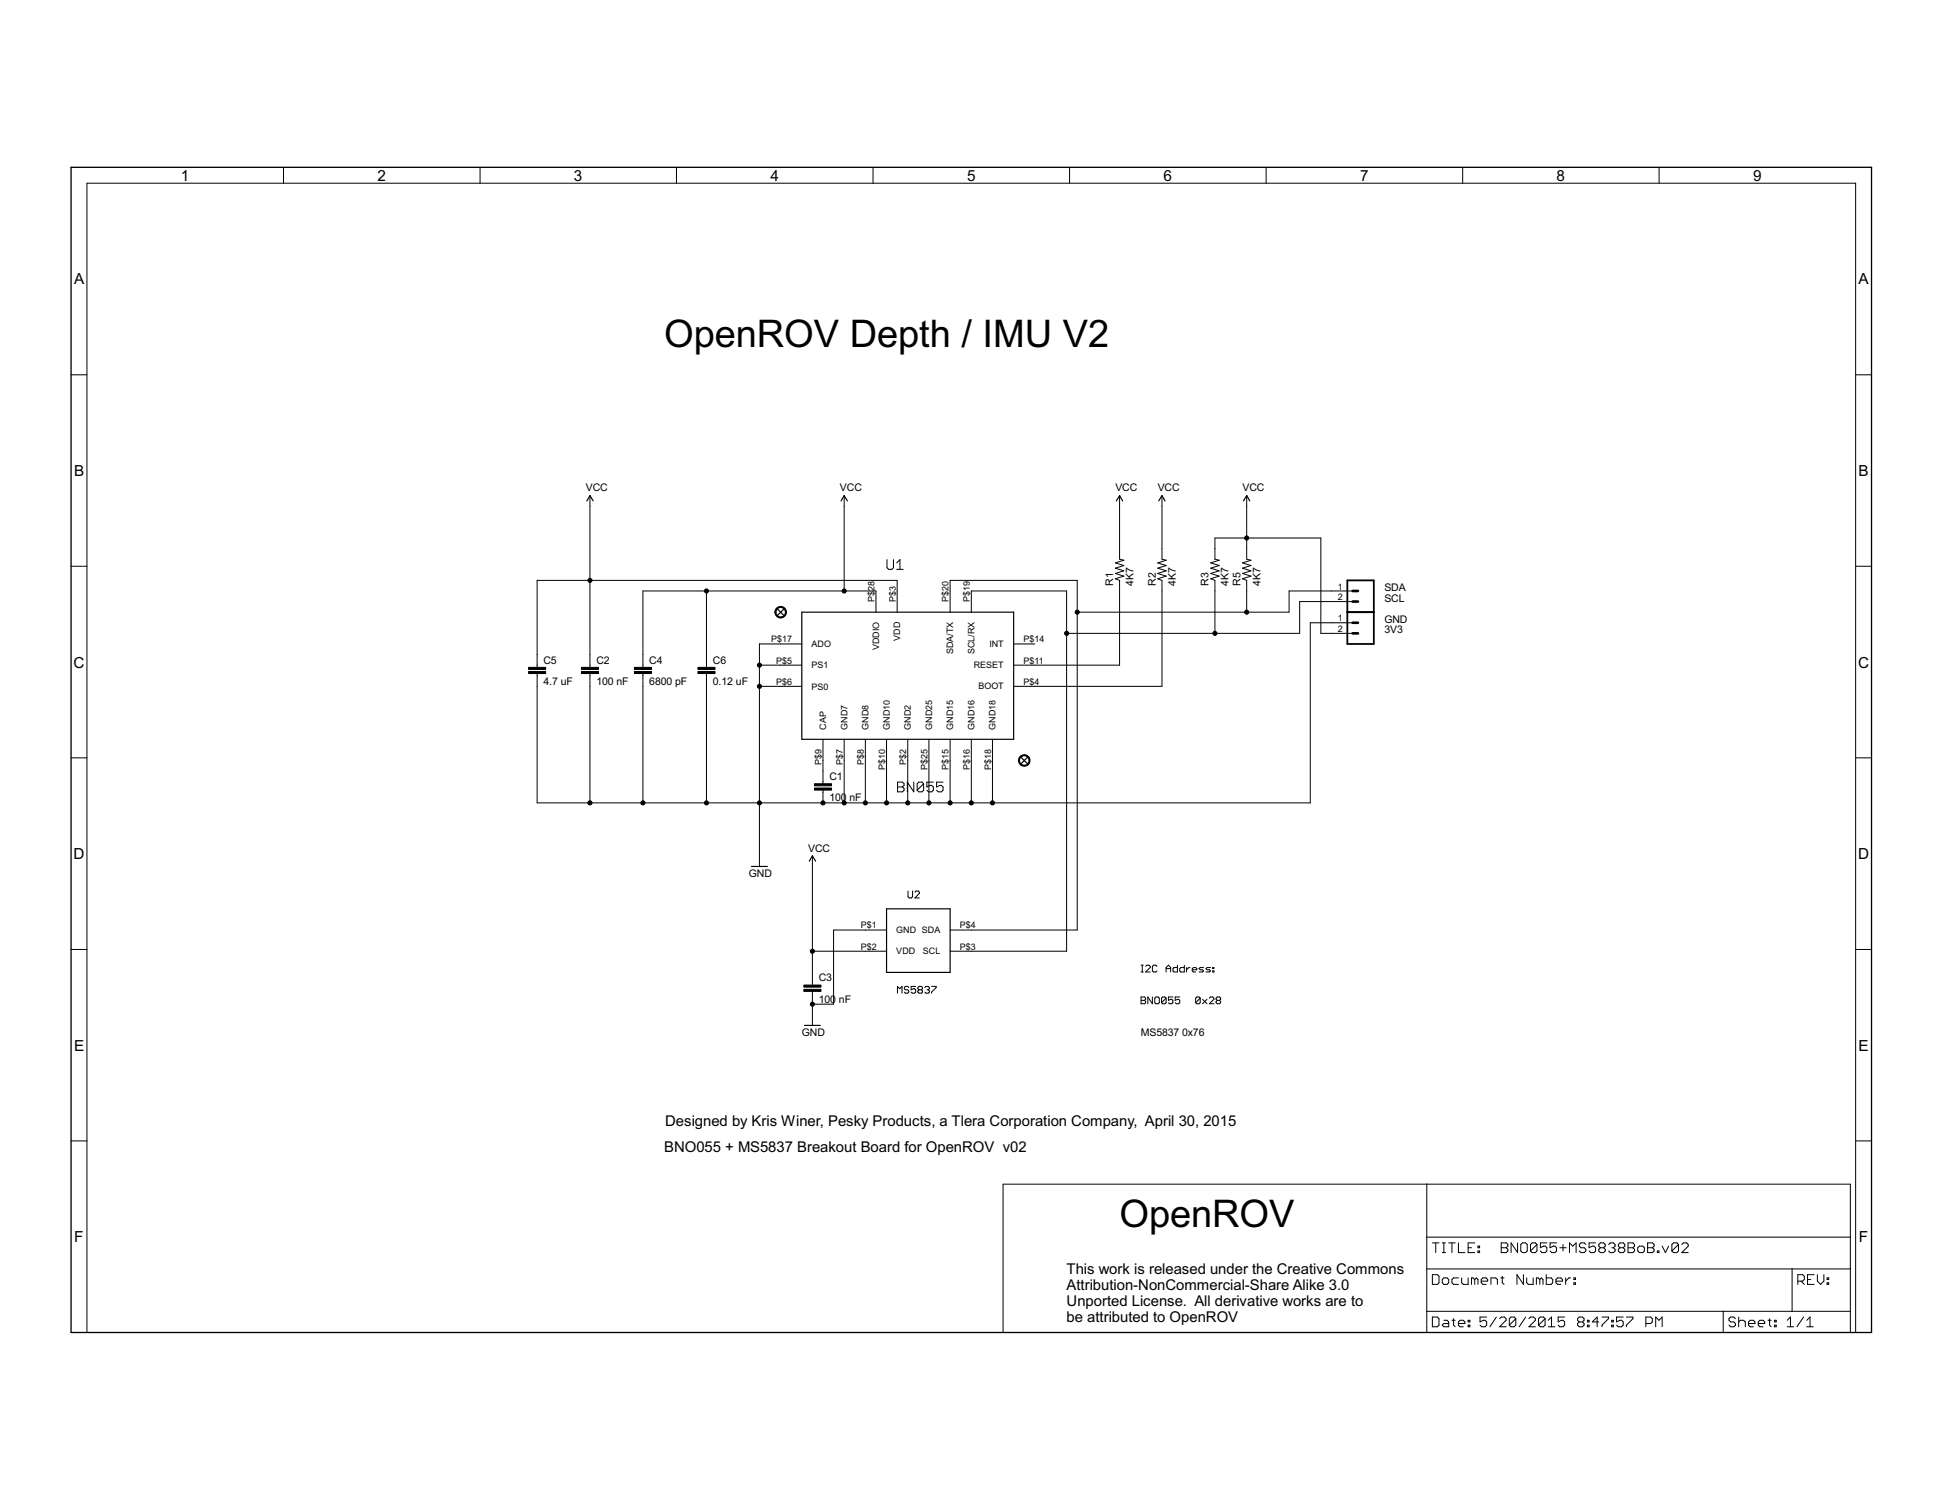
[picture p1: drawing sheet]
<svg xmlns="http://www.w3.org/2000/svg" width="279mm" height="216mm" viewBox="0 0 279 216" stroke-linecap="round" stroke-linejoin="round" font-family="sans-serif">
<g fill="none" stroke="#000" stroke-width=".14">
<path d="M40.8 24.1v2.3M69.1 24.1v2.3M97.3 24.1v2.3M125.6 24.1v2.3M153.9 24.1v2.3M182.2 24.1v2.3M210.4 24.1v2.3M238.7 24.1v2.3M10.2 53.9h2.3M267 53.9h2.3M84.9 71.3v24.7M121.5 71.3v13.7"/>
<path d="M161.1 71.3v9.1l.6 .2-1.2 .4 1.2 .3-1.2 .4 1.2 .4-1.2 .4 1.2 .4-1.2 .3 .6 .3v12.2h-15.3M167.2 71.3v9.1l.6 .2-1.2 .4 1.2 .3-1.2 .4 1.2 .4-1.2 .4 1.2 .4-1.2 .3 .6 .3v15.2h-21.4M179.4 71.3v9.1l.6 .2-1.2 .4 1.2 .3-1.2 .4 1.2 .4-1.2 .4 1.2 .4-1.2 .3 .6 .3v4.6M10.2 81.4h2.3M84.9 96.9v18.6M92.5 96.9v18.6M101.6 85v11M101.6 96.9v18.6M109.3 98.7h6.1M109.3 95.7h6.1M115.4 92.6h-6.1v32M126 88.1v-3.1h-33.5v11"/>
<path d="M127.6 80.5v1.2l.2 .2h.5l.2-.2v-1.2M129 81.9h.9M129 81l.5-.5v1.4M129.1 88.1v-4.6h-51.8v12.5M136.7 88.1v-4.6h18.3v50.3h-18.3M139.7 88.1v-3.1h13.8v51.8h-16.8M145.8 92.6h3.1M174.8 91.1v-7.6l-.6-.3 1.2-.3-1.2-.4 1.2-.4-1.2-.4 1.2-.4-1.2-.3 1.2-.4-.6-.2v-3h15.2v13.7h4.6M194.6 85h-9.1v3.1h-30.5M194.6 86.5h-7.6v4.6h-33.5M194.6 89.6h-6.1v25.9h-111.2v-18.6M267 81.4h2.3"/>
<path d="M10.2 109h2.3M118.4 106.3v6.4M118.4 113.6v1.9M121.5 106.3v9.2M124.5 106.3v9.2M127.6 106.3v9.2M129.1 112.5h.7l.3 .2v.3l-.3 .2 .3 .2v.3l-.3 .2h-.7zM129.1 113.2h.7M130.6 106.3v9.2M131.5 112.5v1.4l-1-1.4v1.4M132.9 112.7l-.2-.2h-.5l-.2 .2v1M132.9 112.7v1l-.2 .2h-.5l-.2-.2"/>
<path d="M132.9 112.7l-.9 1M133.6 106.3v9.2M134.3 112.5h-1v.7l.5-.2h.2l.3 .2v.5l-.3 .2h-.4l-.3-.2M135.7 112.5h-1v.7l.5-.2h.2l.3 .2v.5l-.3 .2h-.4l-.3-.2M136.7 106.3v9.2M139.7 106.3v9.2M142.8 106.3v9.2M267 109h2.3M10.2 136.6h2.3M116.9 123.1v18.6M116.9 136.8h10.7M127.6 133.8h-7.7v10.6h-3"/>
<path d="M130.6 128.2v.8l.2 .2h.3l.2-.2v-.8M131.6 128.3l.2-.1h.3l.2 .1v.2l-.7 .7h.7M164.2 139.8h.3M164.2 138.8h.3M164.3 138.8v1M164.8 139l.2-.2h.3l.2 .2v.2l-.7 .6h.7M166.5 139l-.2-.2h-.3l-.2 .2v.7l.2 .1h.3l.2-.1M167.8 139.8v-.6l.3-.4 .3 .4v.6M167.8 139.3h.6M169.4 138.8v1h-.5l-.1-.1v-.4l.1-.1h.5M170.4 138.8v1h-.5l-.2-.1v-.4l.2-.1h.5M170.7 139.2v.6"/>
<path d="M171.2 139.2h-.2l-.3 .3M171.5 139.5h.7v-.2l-.2-.1h-.3l-.2 .1v.4l.2 .1h.3M173.2 139.2h-.5l-.2 .1 .2 .2h.3l.2 .2-.2 .1h-.5M174.2 139.2h-.5l-.2 .1 .2 .2h.3l.2 .2-.2 .1h-.5M174.5 139.7h.1v.1h-.1zM174.5 139.2h.1v.1h-.1zM267 136.6h2.3M116.9 142.6v4.9M129.1 142.9v-1l.4 .3 .3-.3v1M130.7 142l-.1-.1h-.3l-.2 .3 .2 .2h.3l.1 .3-.1 .2h-.3l-.2-.2M131.7 141.9h-.6v.5l.5-.2 .1 .2v.3l-.1 .2h-.3l-.2-.2M132.2 142.4l-.1-.2v-.2l.1-.1h.4l.1 .1-.1 .4"/>
<path d="M132.2 142.4h.4M132.2 142.4l-.1 .1v.2l.1 .2h.4l.1-.2-.1-.3M133.1 142l.1-.1h.3l.2 .1v.2l-.2 .2M133.4 142.4h.1M133.5 142.4l.2 .1v.2l-.2 .2h-.3l-.1-.2M134 141.9h.7v.1l-.7 .7v.2M164.2 143.4h.5l.1 .2v.1l-.1 .2 .1 .2v.1l-.1 .2h-.5zM164.2 143.9h.5M165.8 143.4v1l-.7-1v1M166.3 143.4h.3l.2 .2v.6l-.2 .2h-.3l-.2-.2v-.6zM167.8 143.6v.6l-.2 .2h-.3l-.2-.2M167.8 143.6l-.2-.2h-.3l-.2 .2v.6"/>
<path d="M167.8 143.6l-.7 .6M168.7 143.4h-.6v.5l.3-.2 .3 .2v.3l-.1 .2h-.3l-.2-.2M169.7 143.4h-.6v.5l.5-.2 .1 .2v.3l-.1 .2h-.4l-.1-.2M172.7 143.6l-.2-.2h-.3l-.2 .2v.6M172.7 143.6v.6l-.2 .2h-.3l-.2-.2M172.7 143.6l-.7 .6M173 143.7l.7 .7M173.7 143.7l-.7 .7M174 143.6l.2-.2h.3l.1 .2v.1l-.6 .7h.6M175.1 143.9l-.1 .2v.1l.1 .2h.4l.1-.2v-.1l-.1-.2M175.1 143.9l-.1-.2v-.1l.1-.2h.4l.1 .2v.1l-.1 .2M175.1 143.9h.4"/>
<path d="M10.2 164.1h2.3M144.3 170.3h121.9v21.4h-121.9zM205.3 170.3v21.4M205.3 177.9h60.9M206.1 178.8h.9M206.6 178.8v1.4M207.5 178.8h.5M207.7 178.8v1.4M208.4 178.8h1M208.9 178.8v1.4M209.8 178.8v1.4h1M211.2 179.5h.5"/>
<path d="M212.2 178.8h-1v1.4h1M212.6 179.9h.3v.3h-.3zM212.6 179.2h.3v.3h-.3zM216 178.8h.7l.2 .2v.2l-.2 .3 .2 .2v.2l-.2 .3h-.7zM216 179.5h.7M218.3 178.8v1.4l-.9-1.4v1.4M219 178.8h.5l.2 .2v.9l-.2 .3h-.5l-.2-.3v-.9zM221.1 179l-.2-.2h-.5l-.2 .2v.9M221.1 179v.9l-.2 .3h-.5l-.2-.3M221.1 179l-.9 .9M222.5 178.8h-.9v.7l.5-.3h.2l.2 .3v.4l-.2 .3h-.5l-.2-.3M223.9 178.8h-.9v.7l.5-.3h.2l.2 .3v.4l-.2 .3h-.5l-.2-.3"/>
<path d="M224.4 179.5h.9M224.9 179v.9M228.2 179l-.3-.2h-.4l-.3 .2v.2l.3 .3h.4l.3 .2v.2l-.3 .3h-.4l-.3-.3M229.6 178.8h-1v.7l.5-.3h.2l.3 .3v.4l-.3 .3h-.4l-.3-.3M230.3 179.5l-.3-.3v-.2l.3-.2h.4l.2 .2v.2l-.2 .3M230.3 179.5l-.3 .2v.2l.3 .3h.4l.2-.3v-.2l-.2-.2M230.3 179.5h.4M231.4 179l.3-.2h.4l.3 .2v.2l-.3 .3M231.9 179.5h.2M232.1 179.5l.3 .2v.2l-.3 .3h-.4l-.3-.3M233.1 179.5l-.3-.3v-.2l.3-.2h.4l.3 .2v.2l-.3 .3M233.1 179.5l-.3 .2v.2l.3 .3h.4l.3-.3v-.2l-.3-.2"/>
<path d="M233.1 179.5h.4M234.2 178.8h.7l.3 .2v.2l-.3 .3 .3 .2v.2l-.3 .3h-.7zM234.2 179.5h.7M235.6 179.5l.3-.3h.4l.3 .3v.4l-.3 .3h-.4l-.3-.3zM237 178.8h.7l.3 .2v.2l-.3 .3 .3 .2v.2l-.3 .3h-.7zM237 179.5h.7M238.4 179.9h.3v.3h-.3zM239.1 179.2l.5 1 .5-1M241.5 179l-.2-.2h-.5l-.3 .2v.9M241.5 179v.9l-.2 .3h-.5l-.3-.3M241.5 179l-1 .9M242 179l.2-.2h.5l.2 .2v.2l-.9 1h.9"/>
<path d="M267 164.1h2.3M12.5 191.7v-165.3h254.5v165.3M205.3 182.5h60.9M205.3 188.6h60.9M206.1 183.3h.7l.2 .3v.9l-.2 .2h-.7zM206.1 189.4h.7l.2 .3v.9l-.2 .2h-.7zM207.5 184l.2-.2h.5l.2 .2v.5l-.2 .2h-.5l-.2-.2zM207.5 180.2h.5M207.7 189.9h.5l.2 .2v.7h-.7l-.2-.2 .2-.2h.7M208.9 189.9h.5M209.1 189.7v.9l.3 .2M209.8 190.4h1v-.3l-.3-.2h-.4l-.3 .2v.5l.3 .2h.4"/>
<path d="M209.8 183.8h-.7l-.2 .2v.5l.2 .2h.7M210.3 183.8v.7l.2 .2h.7v-.9M211.2 190.6h.3v.2h-.3zM211.2 189.9h.3v.2h-.3zM212.2 184l-.3-.2h-.2v.9M212.2 184l.2-.2 .2 .2v.7M212.2 184v.7M213.1 184.3h.9v-.3l-.2-.2h-.5l-.2 .2v.5l.2 .2h.5M213.9 189.4h-1v.7l.5-.2h.3l.2 .2v.5l-.2 .2h-.5l-.3-.2M214.5 184.7v-.9h.7l.2 .2v.7M215.3 189.4l-.9 1.4M215.8 189.7l.2-.3h.5l.2 .3v.2l-.9 .9h.9"/>
<path d="M215.9 183.8h.5M216.1 183.6v.9l.3 .2M218.1 189.7v.9l-.3 .2h-.4l-.3-.2M218.1 189.7l-.3-.3h-.4l-.3 .3v.9M218.1 189.7l-1 .9M219.2 183.3v1.4l-1-1.4v1.4M219.5 189.4l-.9 1.4M219.6 183.8v.7l.3 .2h.7v-.9M220 189.7l.2-.3h.5l.2 .3v.2l-.9 .9h.9M221.5 184l-.2-.2h-.3v.9M221.5 184v.7M221.5 184l.3-.2 .2 .2v.7"/>
<path d="M222.3 189.7v.9l-.2 .2h-.5l-.2-.2M222.3 189.7l-.2-.3h-.5l-.2 .3v.9M222.3 189.7l-.9 .9M222.5 183.3v1.4h.7l.2-.2v-.5l-.2-.2h-.7M222.8 190.8h.9M222.8 189.9l.4-.5v1.4M223.9 184.3h.9v-.3l-.2-.2h-.5l-.2 .2v.5l.2 .2h.5M225.1 189.4h-.9v.7l.4-.2h.3l.2 .2v.5l-.2 .2h-.5l-.2-.2M225.3 183.8v.9M225.8 180.2v-1.4l.5 .4 .5-.4v1.4M226 183.8h-.3l-.4 .5M226.4 184.5h.3v.2h-.3z"/>
<path d="M226.4 183.8h.3v.2h-.3zM227.2 190.1l-.2 .3v.2l.2 .2h.5l.2-.2v-.2l-.2-.3M227.2 190.1l-.2-.2v-.2l.2-.3h.5l.2 .3v.2l-.2 .2M227.2 190.1h.5M228.4 190.6h.2v.2h-.2zM228.4 189.9h.2v.2h-.2zM230 190.1h-.9l.7-.7v1.4M230.5 189.4h.9v.3l-.9 .9v.2M231.9 190.6h.2v.2h-.2zM231.9 189.9h.2v.2h-.2zM233.5 189.4h-.9v.7l.4-.2h.3l.2 .2v.5l-.2 .2h-.5l-.2-.2M234 189.4h.9v.3l-.9 .9v.2"/>
<path d="M236.8 190.4h.7l.2-.3v-.4l-.2-.3h-.7v1.4M238.2 190.8v-1.4l.5 .5 .4-.5v1.4M247.9 188.6v3.1M249.7 189.7l-.3-.3h-.4l-.2 .3v.2l.2 .2h.4l.3 .3v.2l-.3 .2h-.4l-.2-.2M250.1 190.1l.3-.2h.5l.2 .2v.7M250.1 189.4v1.4M251.6 190.4h.9v-.3l-.2-.2h-.5l-.2 .2v.5l.2 .2h.5M253 190.4h.9v-.3l-.2-.2h-.5l-.2 .2v.5l.2 .2h.5M254.4 189.9h.4M254.6 189.7v.9l.2 .2M255.3 190.6h.2v.2h-.2zM255.3 189.9h.2v.2h-.2z"/>
<path d="M257.1 190.8h1M257.1 189.9l.5-.5v1.4M257.8 182.5v6.1M258.7 184.3h.7l.2-.3v-.4l-.2-.3h-.7v1.4M259.1 184.3l.5 .4M259.5 189.4l-1 1.4M259.9 190.8h1M259.9 189.9l.5-.5v1.4M260.1 184h.4M261 183.3h-.9v1.4h.9M261.5 183.3v1l.4 .4 .5-.4v-1M262.9 184.5h.2v.2h-.2z"/>
<path d="M262.9 183.8h.2v.2h-.2z"/>
</g>
<g fill="none" stroke="#000" stroke-width=".17">
<path d="M84.4 72.1l.5-.8 .4 .8M121 72.1l.5-.8 .4 .8M160.6 72.1l.5-.8 .4 .8M166.7 72.1l.5-.8 .4 .8M178.9 72.1l.5-.8 .4 .8M111.9 87.6l.9 .9M112.8 87.6l-.9 .9M115.4 88.1h30.4v18.2h-30.4zM146.9 108.9l.9 1M147.8 108.9l-.9 1M108.1 124.6h2.3M116.4 123.9l.5-.8 .4 .8"/>
<path d="M127.6 130.7h9.1v9.2h-9.1zM115.7 147.5h2.3"/>
</g>
<path d="M76.1 96.6h2.4v.3h-2.4zM76.1 96h2.4v.3h-2.4zM83.7 96.6h2.4v.3h-2.4zM83.7 96h2.4v.3h-2.4zM91.3 96.6h2.4v.3h-2.4zM91.3 96h2.4v.3h-2.4zM100.4 96.6h2.5v.3h-2.5zM100.4 96h2.5v.3h-2.5zM117.2 113.3h2.4v.3h-2.4zM117.2 112.7h2.4v.3h-2.4zM115.7 142.3h2.4v.3h-2.4zM115.7 141.7h2.4v.3h-2.4z" fill="#000" stroke="#000" stroke-width=".14"/>
<path d="M193.8 83.5h3.9v9.1h-3.9zM193.8 88.1h3.9" fill="none" stroke="#000" stroke-width=".25"/>
<path d="M194.6 86.5h.8M194.6 85h.8M194.6 91.1h.8M194.6 89.6h.8" fill="none" stroke="#000" stroke-width=".38"/>
<g fill="#000" stroke="#000" stroke-width=".14">
<path d="M111.7 87.5a.83 .83 0 0 1 1.3 .1 .83 .83 0 0 1-.4 1.2 .83 .83 0 0 1-1.1-.7h.1a.68 .68 0 0 1 1-.7 .68 .68 0 0 1 .2 1.1 .68 .68 0 0 1-1.1-.2l-.1-.2h-.1z" fill-rule="evenodd"/>
<path d="M146.7 108.9a.84 .84 0 0 1 1.4 .1 .84 .84 0 0 1-.5 1.2 .84 .84 0 0 1-1.1-.8h.2a.69 .69 0 0 1 1-.6 .69 .69 0 0 1 .1 1.2 .69 .69 0 0 1-1.1-.4v-.2h-.2z" fill-rule="evenodd"/>
<circle cx="179.4" cy="77.4" r=".3"/>
<circle cx="84.9" cy="83.5" r=".3"/>
<circle cx="101.6" cy="85" r=".3"/>
<circle cx="109.3" cy="95.7" r=".3"/>
<circle cx="109.3" cy="98.7" r=".3"/>
<circle cx="121.5" cy="85" r=".3"/>
<circle cx="153.5" cy="91.1" r=".3"/>
<circle cx="155" cy="88.1" r=".3"/>
<circle cx="174.8" cy="91.1" r=".3"/>
<circle cx="179.4" cy="88.1" r=".3"/>
<circle cx="84.9" cy="115.5" r=".3"/>
<circle cx="92.5" cy="115.5" r=".3"/>
<circle cx="101.6" cy="115.5" r=".3"/>
<circle cx="109.3" cy="115.5" r=".3"/>
<circle cx="118.4" cy="115.5" r=".3"/>
<circle cx="121.5" cy="115.5" r=".3"/>
<circle cx="124.5" cy="115.5" r=".3"/>
<circle cx="127.6" cy="115.5" r=".3"/>
<circle cx="130.6" cy="115.5" r=".3"/>
<circle cx="133.6" cy="115.5" r=".3"/>
<circle cx="136.7" cy="115.5" r=".3"/>
<circle cx="139.7" cy="115.5" r=".3"/>
<circle cx="142.8" cy="115.5" r=".3"/>
<circle cx="116.9" cy="136.8" r=".3"/>
<circle cx="116.9" cy="144.4" r=".3"/>
</g>
<path d="M10.2 24.1h259.1v167.6h-259.1z" fill="none" stroke="#000" stroke-width=".19"/>
<g font-size="6.1">
<text x="95.6" y="50">OpenROV Depth / IMU V2</text>
<text x="161.1" y="176.4">OpenROV</text>
</g>
<g font-size="2.5">
<text x="26" y="26">1</text>
<text x="54.3" y="26">2</text>
<text x="82.6" y="26">3</text>
<text x="110.9" y="26">4</text>
<text x="139.1" y="26">5</text>
<text x="167.4" y="26">6</text>
<text x="195.7" y="26">7</text>
<text x="224" y="26">8</text>
<text x="252.2" y="26">9</text>
<text x="10.6" y="40.9">A</text>
<text x="267.4" y="40.9">A</text>
<text x="10.6" y="68.5">B</text>
<text x="267.4" y="68.5">B</text>
<text x="10.6" y="96">C</text>
<text x="267.3" y="96">C</text>
<text x="10.6" y="123.6">D</text>
<text x="267.3" y="123.6">D</text>
<text x="10.6" y="151.1">E</text>
<text x="267.4" y="151.1">E</text>
<text x="10.7" y="178.7">F</text>
<text x="267.4" y="178.7">F</text>
</g>
<g font-size="2.4">
<text x="95.7" y="162">Designed by Kris Winer, Pesky Products, a Tlera Corporation Company, April 30, 2015</text>
<text x="95.6" y="165.8">BNO055 + MS5837 Breakout Board for OpenROV v02</text>
<text x="153.5" y="183.3">This work is released under the Creative Commons</text>
<text x="153.5" y="185.6">Attribution-NonCommercial-Share Alike 3.0</text>
<text x="153.5" y="187.9">Unported License. All derivative works are to</text>
<text x="153.5" y="190.1">be attributed to OpenROV</text>
</g>
<g font-size="1.7">
<text x="84.3" y="70.7">VCC</text>
<text x="120.8" y="70.7">VCC</text>
<text x="160.5" y="70.7">VCC</text>
<text x="166.6" y="70.7">VCC</text>
<text x="178.8" y="70.7">VCC</text>
<text x="160.2" y="84.2" transform="rotate(-90 160.2 84.2)">R1</text>
<text x="163.1" y="84.2" transform="rotate(-90 163.1 84.2)">4K7</text>
<text x="166.3" y="84.2" transform="rotate(-90 166.3 84.2)">R2</text>
<text x="169.2" y="84.2" transform="rotate(-90 169.2 84.2)">4K7</text>
<text x="173.9" y="84.2" transform="rotate(-90 173.9 84.2)">R3</text>
<text x="176.8" y="84.2" transform="rotate(-90 176.8 84.2)">4K7</text>
<text x="178.5" y="84.2" transform="rotate(-90 178.5 84.2)">R5</text>
<text x="181.3" y="84.2" transform="rotate(-90 181.3 84.2)">4K7</text>
<text x="199.2" y="85">SDA</text>
<text x="199.2" y="86.5">SCL</text>
<text x="199.2" y="89.6">GND</text>
<text x="78.2" y="95.4">C5</text>
<text x="85.8" y="95.4">C2</text>
<text x="93.4" y="95.4">C4</text>
<text x="102.6" y="95.4">C6</text>
<text x="199.2" y="91.1">3V3</text>
<text x="78.2" y="98.5">4.7 uF</text>
<text x="85.8" y="98.5">100 nF</text>
<text x="93.4" y="98.5">6800 pF</text>
<text x="102.6" y="98.5">0.12 uF</text>
<text x="119.3" y="112.2">C1</text>
<text x="119.3" y="115.3">100</text>
<text x="122.2" y="115.3">nF</text>
<text x="116.3" y="122.5">VCC</text>
<text x="107.7" y="126.1">GND</text>
<text x="117.8" y="141.2">C3</text>
<text x="115.4" y="149">GND</text>
<text x="117.8" y="144.2">100</text>
<text x="120.7" y="144.2">nF</text>
<text x="164.1" y="149">MS5837</text>
<text x="170.1" y="149">0x76</text>
</g>
<g font-size="1.4">
<text x="125.8" y="86.7" transform="rotate(-90 125.8 86.7)">P$28</text>
<text x="128.9" y="86.7" transform="rotate(-90 128.9 86.7)">P$3</text>
<text x="136.5" y="86.7" transform="rotate(-90 136.5 86.7)">P$20</text>
<text x="139.5" y="86.7" transform="rotate(-90 139.5 86.7)">P$19</text>
<text x="192.5" y="84.8">1</text>
<text x="192.5" y="86.3">2</text>
<text x="192.5" y="89.4">1</text>
<text x="110.9" y="92.4">P$17</text>
<text x="111.7" y="95.5">P$5</text>
<text x="116.8" y="93.1">ADO</text>
<text x="126.5" y="93.5" transform="rotate(-90 126.5 93.5)">VDDIO</text>
<text x="129.5" y="92.2" transform="rotate(-90 129.5 92.2)">VDD</text>
<text x="137.1" y="94.1" transform="rotate(-90 137.1 94.1)">SDA/TX</text>
<text x="140.2" y="94.1" transform="rotate(-90 140.2 94.1)">SCL/RX</text>
<text x="142.4" y="93.1">INT</text>
<text x="147.2" y="95.5">P$11</text>
<text x="147.2" y="92.4">P$14</text>
<text x="192.5" y="90.9">2</text>
<text x="111.7" y="98.5">P$6</text>
<text x="116.8" y="96.1">PS1</text>
<text x="116.8" y="99.2">PS0</text>
<text x="140.1" y="96.1">RESET</text>
<text x="140.8" y="99.2">BOOT</text>
<text x="147.2" y="98.5">P$4</text>
<text x="118.9" y="104.9" transform="rotate(-90 118.9 104.9)">CAP</text>
<text x="121.9" y="104.9" transform="rotate(-90 121.9 104.9)">GND7</text>
<text x="125" y="104.9" transform="rotate(-90 125 104.9)">GND8</text>
<text x="128" y="104.9" transform="rotate(-90 128 104.9)">GND10</text>
<text x="131.1" y="104.9" transform="rotate(-90 131.1 104.9)">GND2</text>
<text x="134.1" y="104.9" transform="rotate(-90 134.1 104.9)">GND25</text>
<text x="137.2" y="104.9" transform="rotate(-90 137.2 104.9)">GND15</text>
<text x="140.2" y="104.9" transform="rotate(-90 140.2 104.9)">GND16</text>
<text x="143.2" y="104.9" transform="rotate(-90 143.2 104.9)">GND18</text>
<text x="118.2" y="110" transform="rotate(-90 118.2 110)">P$9</text>
<text x="121.2" y="110" transform="rotate(-90 121.2 110)">P$7</text>
<text x="124.3" y="110" transform="rotate(-90 124.3 110)">P$8</text>
<text x="127.3" y="110.8" transform="rotate(-90 127.3 110.8)">P$10</text>
<text x="130.4" y="110" transform="rotate(-90 130.4 110)">P$2</text>
<text x="133.4" y="110.8" transform="rotate(-90 133.4 110.8)">P$25</text>
<text x="136.5" y="110.8" transform="rotate(-90 136.5 110.8)">P$15</text>
<text x="139.5" y="110.8" transform="rotate(-90 139.5 110.8)">P$16</text>
<text x="142.6" y="110.8" transform="rotate(-90 142.6 110.8)">P$18</text>
<text x="123.8" y="133.6">P$1</text>
<text x="123.8" y="136.6">P$2</text>
<text x="129" y="134.2">GND SDA</text>
<text x="129" y="137.3">VDD</text>
<text x="132.8" y="137.3">SCL</text>
<text x="138.1" y="136.6">P$3</text>
<text x="138.1" y="133.6">P$4</text>
</g>
</svg>
